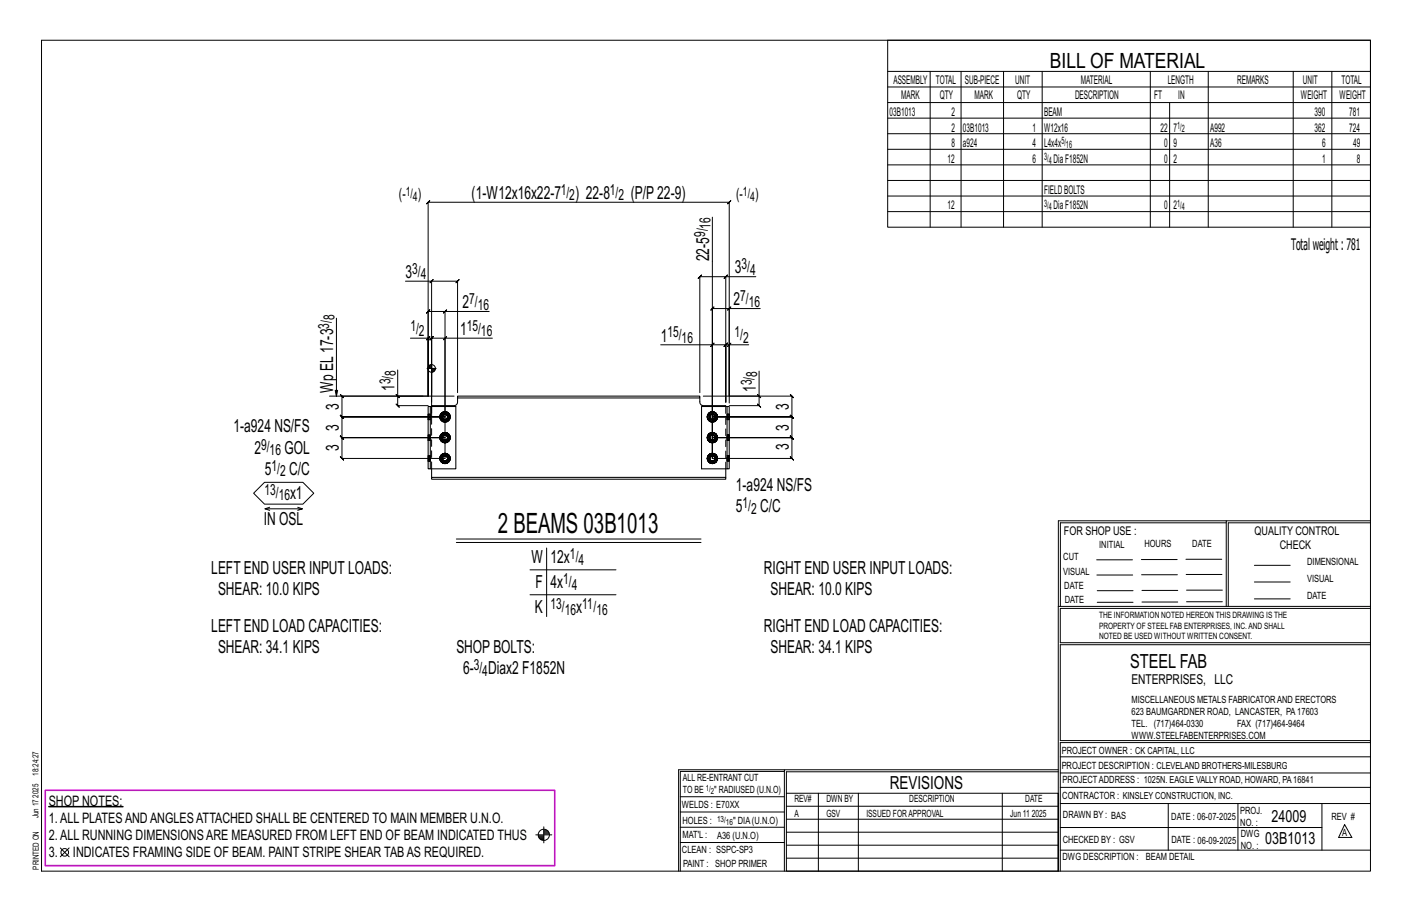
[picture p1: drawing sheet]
<svg xmlns="http://www.w3.org/2000/svg" width="432mm" height="279mm" viewBox="0 0 432 279" stroke-linecap="round" stroke-linejoin="round" font-family="sans-serif">
<path d="M14.9 246.5h22.7v.2h-22.7z" fill="#000" stroke="#000" stroke-width=".31"/>
<g fill="none" stroke="#000" stroke-width=".31">
<path d="M12.7 12.3h406.4v254h-406.4zM271.5 12.3h147.6v57.2h-147.6zM271.5 21.8h147.6M271.5 26.6h147.6M271.5 31.4h147.6M271.5 36.1h147.6M284.5 21.8v47.7M293.9 21.8v47.7M306.9 21.8v47.7M318.7 21.8v47.7M351.8 21.8v47.7M357.7 31.4v38.1"/>
<path d="M369.5 21.8v47.7M395.5 21.8v47.7M407.3 21.8v47.7M271.5 40.9h147.6M271.5 45.6h147.6M271.5 50.4h147.6M271.5 55.2h147.6M271.5 59.9h147.6M217.8 66.4v73.7v-45.8l-.5 .5 1-1-.5 .5h5.2M271.5 64.7h147.6M102.9 97.3v23.8l-.4-1.8h.8l-.4 1.8M124 86h8v36.9"/>
<path d="M132 86h7.9l-.5 .5 1-1-.5 .5v34M132.5 85.5l-1 1zM136.1 95.2l.5-.5-1 1zM136.1 95.2h-5.2l.5-.5-1 1 .5-.5v25.9v-17.7h-5.4M149.6 95.2h-13.5v44.9h-31.5l.5 .5-1-1 .5 .5v-6.3l.5 .5-1-1 .5 .5h31.5h-31.5l.5 .5-1-1 .5 .5v-6.4l.5 .5-1-1 .5 .5h31.5h-31.5l.5 .5-1-1 .5 .5v-6.3l.5 .5-1-1 .5 .5h24.7M221.9 84.6h-7.9l.5-.5-1 1 .5-.5v35.4M222.4 84.1l-1 1zM223.5 93.8l-1 1zM231.1 84.6h-9.2v38.3M232.5 94.3h-9.5v26.8h19.2l-.5-.5 1 1-.5-.5v6.3l-.5-.5 1 1-.5-.5h-24.4h24.4l-.5-.5 1 1-.5-.5v6.4l-.5-.5 1 1-.5-.5h-24.4h24.4l-.5-.5 1 1-.5-.5v6.3l-.5-.5 1 1-.5-.5h-24.4v-34.7h-15.8M121.6 113.1v8h17.3M130.6 112.6h2.8"/>
<path d="M130.9 103.4h1.1l-.5 .5 1-1-.5 .5v24M130.9 112.1v.5M131.1 111.8v.8M131.4 111.6v1M131.4 102.9l-1 1zM131.6 111.5v1.1M131.8 111.5v1.1M132 111.2v8.8M132.2 112.6v1.2M132.4 112.6v1.1M132.6 112.6v1M132.8 112.6v.8"/>
<path d="M133 112.6v.5M136.1 103.4l.5-.5-1 1zM136.1 103.4h-4.1l.5-.5-1 1 .5-.5v17.7M150.6 103.4h-14.5v24M217.3 105.9l1-1zM217.8 105.4h4.1l-.5 .5 1-1-.5 .5v17.5M222.5 105.9l1-1zM223 105.4h-1.1l.5-.5-1 1 .5-.5v17.5M229 105.4h-6v17.8M232.1 113.4v7.7h-17M100.8 121.1h30.1v-59.3l-.5 .5 1-1-.5 .5h92.1l-.5 .5 1-1-.5 .5v59.3M121.1 120.6l1 1z"/>
<path d="M121.6 121.1v2.9l-.5-.5 1 1-.5-.5h9.3M134.6 133.8h.5M134.6 127.4h.5M134.7 139.6l.4 .1v.4M134.7 133.2l.4 .2v.4M134.7 126.9l.4 .1v.4M135 134.9l.5 .3M135 128.5l.5 .3M135.1 133.8v.4l-.4 .2M135.1 127.4v.4l-.4 .2M135.1 139.7l.3-.3-.4-.3a1.52 1.52 0 0 0 0 2.1l.4-.3-.3-.4M135.1 133.4l.3-.3-.4-.4a1.52 1.52 0 0 0 0 2.2l.4-.4-.3-.3"/>
<path d="M135.1 127l.3-.3-.4-.3a1.52 1.52 0 0 0 0 2.1l.4-.3-.3-.4M135.4 134.5l.3 .2-.2 .5 .6 .1M135.4 128.2l.3 .2-.2 .4 .6 .2M135.5 138.7l-.5 .4M135.5 132.4l-.5 .3M135.5 126l-.5 .4M135.7 134.7l.4 .1v.5l.6-.1M135.7 128.4l.4 .1v.5l.6-.2M136.1 138.6l-.6 .1 .2 .5-.3 .2M136.1 139.1l.4 .1 .2-.5 .5 .4-.4 .3M136.1 132.3l-.6 .1 .2 .4-.3 .3M136.1 132.8h.4l.2-.4 .5 .3-.4 .4"/>
<path d="M136.1 125.9l-.6 .1 .2 .5-.3 .2M136.1 126.4l.4 .1 .2-.5 .5 .4-.4 .3M136.5 139.2l.3 .2 .3 .7h.5l-.1 .6M136.5 132.8l.3 .3 .3 .7h.5l-.1 .6M136.5 126.5l.3 .2 .3 .7h.5l-.1 .6M136.7 138.7l-.6-.1v.5l-.4 .1M136.7 132.4l-.6-.1v.5h-.4M136.7 126l-.6-.1v.5l-.4 .1M136.8 134.5l.4 .4-.5 .3-.2-.5-.4 .1M136.8 128.2l.4 .3-.5 .3-.2-.4-.4 .1M137 134.2l.5 .2-.3 .5M137 127.8l.5 .2-.3 .5"/>
<path d="M137.1 133.8l-.3 .7-.3 .2M137.1 127.4l-.3 .8-.3 .2M137.2 139.1l.3 .5-.5 .1M137.2 132.7l.3 .5-.5 .2M137.2 126.4l.3 .5-.5 .1M137.5 139.6l.1 .5M137.5 133.2l.1 .6M137.5 126.9l.1 .5M216.3 133.8h.5M216.3 127.4h.5M216.4 126.9l.5 .1-.1 .4M216.4 133.2l.5 .2-.1 .4"/>
<path d="M216.4 139.6l.5 .1-.1 .4M216.8 128.5l.5 .3M216.8 134.9l.5 .3M216.8 127.4l.1 .4-.5 .2M216.8 133.8l.1 .4-.5 .2M216.9 127l.2-.3-.3-.3a1.52 1.52 0 0 0 0 2.1l.3-.3-.2-.4M216.9 133.4l.2-.3-.3-.4a1.52 1.52 0 0 0 0 2.2l.3-.4-.2-.3M216.9 139.7l.2-.3-.3-.3a1.52 1.52 0 0 0 0 2.1l.3-.3-.2-.4M217.1 128.2l.3 .2-.1 .4 .5 .2M217.1 134.5l.3 .2-.1 .5 .5 .1M217.3 126l-.5 .4M217.3 132.4l-.5 .3"/>
<path d="M217.3 138.7l-.5 .4M217.4 128.4l.4 .1v.5l.6-.2M217.4 134.7l.4 .1v.5l.6-.1M217.8 125.9l-.5 .1 .1 .5-.3 .2M217.8 126.4l.4 .1 .2-.5 .5 .4-.3 .3M217.8 132.3l-.5 .1 .1 .4-.3 .3M217.8 132.8h.4l.2-.4 .5 .3-.3 .4M217.8 138.6l-.5 .1 .1 .5-.3 .2M217.8 139.1l.4 .1 .2-.5 .5 .4-.3 .3M218.2 126.5l.4 .2 .3 .7h.5l-.1 .6M218.2 132.8l.4 .3 .3 .7h.5l-.1 .6M218.2 139.2l.4 .2 .3 .7h.5l-.1 .6"/>
<path d="M218.4 126l-.6-.1v.5l-.4 .1M218.4 132.4l-.6-.1v.5h-.4M218.4 138.7l-.6-.1v.5l-.4 .1M218.6 128.2l.3 .3-.5 .3-.2-.4-.4 .1M218.6 134.5l.3 .4-.5 .3-.2-.5-.4 .1M218.8 127.8l.5 .2-.4 .5M218.8 134.2l.5 .2-.4 .5M218.9 127.4l-.3 .8-.4 .2M218.9 133.8l-.3 .7-.4 .2M218.9 126.4l.4 .5-.5 .1M218.9 132.7l.4 .5-.5 .2M218.9 139.1l.4 .5-.5 .1"/>
<path d="M219.3 126.9l.1 .5M219.3 133.2l.1 .6M219.3 139.6l.1 .5M231.6 120.6l1 1zM232.1 121.1v2.9l-.5-.5 1 1-.5-.5h-9.1M77.6 150.8l3.3-3.4h11.7l3.4 3.4-3.4 3.3h-11.7zM81 155.5h11.5l-1.5 .5M82.5 155.1l-1.5 .4 1.5 .5M91 155.1l1.5 .4M134.6 140.1h.5M135 141.2l.5 .3M135.1 140.1v.4l-.4 .2"/>
<path d="M135.4 140.9l.3 .2-.2 .4 .6 .2M135.7 141.1l.4 .1v.5l.6-.2M136.8 140.9l.4 .3-.5 .3-.2-.4-.4 .1M137 140.5l.5 .2-.3 .5M137.1 140.1l-.3 .8-.3 .2M216.3 140.1h.5M216.8 141.2l.5 .3M216.8 140.1l.1 .4-.5 .2M217.1 140.9l.3 .2-.1 .4 .5 .2M217.4 141.1l.4 .1v.5l.6-.2M218.6 140.9l.3 .3-.5 .3-.2-.4-.4 .1M218.8 140.5l.5 .2-.4 .5"/>
<path d="M218.9 140.1l-.3 .8-.4 .2M375 159.8h-50.7v25.6M375 159.2h-51.3l-.1 107.1M419.1 159.2h-44.1v26.2M419.1 159.8h-43.5v25.6M139.6 164.8h74.8M139.6 165.8h74.8M162.1 174.2h26.3M167.2 167.5v21M335.4 171.1h10.9M335.4 175.8h11M349 171h11"/>
<path d="M349.1 175.7h11M362.7 171h10.9M362.7 175.6h11M383.6 172.8h11M383.6 177.9h11M162.1 181.8h26.3M323.7 185.4h95.4M335.5 184.1h11M335.5 180.6h11M349.2 184h11M349.2 180.5h11M362.9 180.4h10.9"/>
<path d="M362.9 184h10.9M383.6 183.1h11M419.1 186h-94.9v10.5h94.9M419.1 197.1h-94.9v29.3h94.9v.6h-94.9v39.3M239.9 235.8h-31.9v30.5M239.9 235.3h-32.4v31M323.6 235.3h-83.7v31M323.6 235.9h-83.1v6.6M324.2 236.3h94.9M324.2 231.4h94.9M18.4 259.2l2.7 2.7M21.1 259.2l-2.7 2.7"/>
<path d="M163.8 255.2h5M164.6 255.5h1.7M164.7 255.8h1.6M164.8 256.1h1.5M165 256.4h1.3M165.4 256.6h.9M166.3 252.8v4.9M166.3 254.1h1.3M166.3 253.8h.9M166.3 254.6h1.6M166.3 254.3h1.5M166.3 254.9h1.7"/>
<path d="M208 252.9h31.9M208 257.5h31.9M208 243.6h31.9M208 248.2h31.9M240.5 242.5h83.1v23.8h-83.1zM240.5 258.4h83.1M240.5 254.4h83.1M240.5 250.4h83.1M240.5 246.5h83.1M250.3 242.5v23.8M262.5 242.5v23.8M306.5 242.5v23.8"/>
<path d="M324.2 253h80.1M324.2 245.6h94.9M324.2 259.9h94.9M324.2 240.7h94.9M357.3 245.6v14.3M378.6 245.6v14.3M404.3 245.6v14.3M411.2 252.1l2.2 3.9h-4zM240.5 262.3h83.1"/>
<circle cx="132" cy="112.6" r="1.16"/>
<circle cx="166.3" cy="255.2" r="1.71"/>
<circle cx="19.8" cy="260.6" r="1.17"/>
</g>
<path d="M13.8 241.6h155.8v23h-155.8z" fill="none" stroke="#f0f" stroke-width=".5"/>
<path d="M130.9 124.3h.7v19h-.7zM131.6 124.3h7.8v19h-7.8M139.9 121.1h74.1v.6h-74.1zM139.9 121.7v1.2a1.06 1.06 0 0 1-1 1.1h-6.9v.3M214 121.7v1.2a1.06 1.06 0 0 0 1.1 1.1h6.8v.3M222.3 124.3h.7v19h-.7zM222.3 124.3h-7.8v19h7.8M132 145.9h89.9v.6h-89.9zM132 143.3v2.6M221.9 143.3v2.6" fill="none" stroke="#000" stroke-width=".32"/>
<g fill="none" stroke="#000" stroke-width=".31" stroke-dasharray="2 1.4">
<path d="M130.9 139.8v-.3h.7v.3M130.9 139.5v-.2h.7v.2M130.9 139.3h.7M130.9 134.6l.7 .1zM130.9 134.6v-.2M130.9 134.1v.3h.7v.2M130.9 133.8v-.3h.7v.3M130.9 133.5v-.3h.7v.3M130.9 133.2v-.2h.7v.2M130.9 133h.7M130.9 128.2l.7 .1zM130.9 128.2v-.2"/>
<path d="M130.9 127.8v.2h.7v.2M130.9 127.4v-.3h.7v.3M130.9 127.1v-.3h.7v.3M130.9 126.8v-.2h.7v.2M130.9 126.6h.7M131.6 134.1v-.3h-.7v.3h.7v.3M131.6 127.8v-.4h-.7v.4h.7v.2M132 124.3v19M134.5 133.8l.1 .6zM134.5 127.4l.1 .7zM134.6 133.8l.1 .6zM134.6 133.8l.7-1.3-.7 1.3 .7 1.3-.7-1.3h.5"/>
<path d="M134.6 127.4l.1 .6zM134.6 127.4l.7-1.3-.7 1.3 .7 1.4-.7-1.4h.5M134.6 139.5l-.1 .6zM134.6 133.2l-.1 .6zM134.6 134.4l.4 .5zM134.6 126.8l-.1 .6zM134.6 128.1l.4 .5zM134.7 139.6l.4 .1v.4M134.7 134.4l.4-.2v-.4M134.7 133.2l.4 .2v.4M134.7 128l.4-.2v-.4M134.7 126.9l.4 .1v.4"/>
<path d="M135 139l-.4 .5zM135 139l.5-.3zM135 132.7l-.4 .5zM135 134.9l.5 .4zM135 132.7l.5-.4zM135 126.3l-.4 .5zM135 128.6l.5 .3zM135 126.3l.5-.3zM135 139.1l.5-.4zM135 139.1l.5-.4M135 134.9l.5 .3zM135 134.9l.5 .3"/>
<path d="M135 132.7l.5-.3zM135 132.7l.5-.3M135 128.5l.5 .3zM135 128.5l.5 .3M135 126.4l.5-.4zM135 126.4l.5-.4M135.1 139.7l.6-.5M135.1 134.2l.6 .5M135.1 133.4l.6-.6M135.1 127.8l.6 .6M135.1 127l.6-.5M135.3 133.8l.1 .4z"/>
<path d="M135.3 127.4l.1 .4zM135.3 138.8h1.5zM135.3 135.1h1.5zM135.3 132.5h1.5zM135.3 128.8h1.5zM135.3 126.1h1.5zM135.4 139.4l-.4-.3-.4 1 .1-.5v1.1l.3 .5-.3-.5 .3 .5 .4-.3M135.4 133.1l-.4-.4-.4 1.1 .1-.6v1.2l.3 .5-.3-.5 .3 .5 .4-.4M135.4 126.7l-.4-.3-.4 1 .1-.5v1.1l.3 .5-.3-.5 .3 .5 .4-.3M135.4 139.7l-.1 .4zM135.4 133.4l-.1 .4zM135.4 134.2l.3 .3z"/>
<path d="M135.4 133.4l.3-.3zM135.4 127l-.1 .4zM135.4 127.8l.3 .3zM135.4 127l.3-.3zM135.5 138.7l.6-.1zM135.5 135.3l.6 .1zM135.5 132.3l.6-.1zM135.5 128.9l.6 .1zM135.5 126l.6-.1zM135.7 139.4l-.3 .3zM135.7 139.4l.4-.1zM135.7 134.7l.4 .1v.5l-.6-.1 .6 .1-.6-.1z"/>
<path d="M135.7 134.5l.4 .1zM135.7 133.1l.4-.1zM135.7 128.4l.4 .1v.5l-.6-.2 .6 .2-.6-.2zM135.7 128.1l.4 .1zM135.7 126.7l.4-.1zM136.1 138.6l-.6 .1 .6-.1-.6 .1 .2 .5 .4-.1M136.1 139.3l.4 .1zM136.1 138.6l.6 .1-.6-.1 .6 .1-.2 .5-.4-.1zM136.1 138.6l.6 .1zM136.1 132.3l-.6 .1 .6-.1-.6 .1 .2 .4h.4M136.1 135.4l.6-.1zM136.1 135.3l.6-.1z"/>
<path d="M136.1 135.3l.6-.1M136.1 134.8l.4-.1 .2 .5M136.1 134.6l.4-.1zM136.1 133l.4 .1zM136.1 132.3l.6 .1-.6-.1 .6 .1-.2 .4h-.4zM136.1 132.2l.6 .1zM136.1 125.9l-.6 .1 .6-.1-.6 .1 .2 .5 .4-.1M136.1 129l.6-.1zM136.1 129l.6-.2zM136.1 129l.6-.2M136.1 128.5l.4-.1 .2 .4M136.1 128.2l.4-.1z"/>
<path d="M136.1 126.6l.4 .1zM136.1 125.9l.6 .1-.6-.1 .6 .1-.2 .5-.4-.1zM136.1 125.9l.6 .1zM136.5 139.4l.3 .3zM136.5 139.2l.3 .2M136.5 134.7l.3-.2M136.5 134.5l.3-.3zM136.5 133.1l.3 .3zM136.5 132.8l.3 .3M136.5 128.4l.3-.2M136.5 128.1l.3-.3zM136.5 126.7l.3 .3z"/>
<path d="M136.5 126.5l.3 .2M136.7 138.7l.5 .4zM136.7 138.7l.5 .4M136.7 135.2l.5-.3zM136.7 135.2l.5-.3M136.7 132.4l.5 .3zM136.7 132.4l.5 .3M136.7 128.8l.5-.3zM136.7 128.8l.5-.3M136.7 126l.5 .4zM136.7 126l.5 .4M136.7 138.7l.5 .3z"/>
<path d="M136.7 135.3l.5-.4zM136.7 132.3l.5 .4zM136.7 128.9l.5-.3zM136.7 126l.5 .3zM136.8 139.7l.1 .4zM136.8 133.4l.1 .4zM136.8 127l.1 .4zM136.8 138.8l.8 1.3zM136.8 132.5l.8 1.3zM136.8 126.1l.8 1.3zM136.9 133.8l-.1 .4zM136.9 127.4l-.1 .4z"/>
<path d="M137 139.7l.5-.1-.3-.5M137 134.2l.5 .2-.3 .5M137 133.4l.5-.2-.3-.5M137 127.8l.5 .2-.3 .5M137 127l.5-.1-.3-.5M137.2 139.1l-.4 .3 .3 .7h.5l-.1 .6M137.2 134.9l-.4-.4 .3-.7M137.2 132.7l-.4 .4 .3 .7h.5l-.1 .6M137.2 128.5l-.4-.3 .3-.8M137.2 126.4l-.4 .3 .3 .7h.5l-.1 .6M137.2 139l.4 .5zM137.2 132.7l.4 .5z"/>
<path d="M137.2 126.3l.4 .5zM137.5 139.6l.1 .5zM137.5 139.6l.1 .5M137.5 133.2l.1 .6zM137.5 133.2l.1 .6M137.5 126.9l.1 .5zM137.5 126.9l.1 .5M137.6 139.5l.1 .6zM137.6 134.4l-.4 .5zM137.6 133.2l.1 .6zM137.6 128.1l-.4 .5zM137.6 126.8l.1 .6z"/>
<path d="M137.6 133.8l-.8 1.3zM137.6 127.4l-.8 1.4zM137.7 133.8l-.1 .6zM137.7 127.4l-.1 .7zM216.3 127.4l.1 .7zM216.3 133.8l.1 .6zM216.3 127.4l.1 .6zM216.3 127.4l.8-1.3-.8 1.3 .8 1.4-.8-1.4h.5M216.3 133.8l.8-1.3-.8 1.3 .8 1.3-.8-1.3h.5M216.4 126.8l-.1 .6zM216.4 128.1l.3 .5zM216.4 133.2l-.1 .6z"/>
<path d="M216.4 134.4l.3 .5zM216.4 139.5l-.1 .6zM216.4 128l.5-.2-.1-.4M216.4 126.9l.5 .1-.1 .4M216.4 134.4l.5-.2-.1-.4M216.4 133.2l.5 .2-.1 .4M216.4 139.6l.5 .1-.1 .4M216.7 126.3l-.3 .5zM216.7 128.6l.5 .3zM216.7 126.3l.5-.3zM216.7 132.7l-.3 .5zM216.7 134.9l.5 .4z"/>
<path d="M216.7 132.7l.5-.4zM216.7 139l-.3 .5zM216.7 139l.5-.3zM216.8 128.5l.5 .3zM216.8 128.5l.5 .3M216.8 126.4l.5-.4zM216.8 126.4l.5-.4M216.8 134.9l.5 .3zM216.8 134.9l.5 .3M216.8 132.7l.5-.3zM216.8 132.7l.5-.3M216.8 139.1l.5-.4z"/>
<path d="M216.8 139.1l.5-.4M216.9 127.8l.5 .6M216.9 127l.5-.5M216.9 134.2l.5 .5M216.9 133.4l.5-.6M216.9 139.7l.5-.5M217.1 127.4l.1 .4zM217.1 133.8l.1 .4zM217.1 128.8h1.5zM217.1 126.1h1.5zM217.1 135.1h1.5zM217.1 132.5h1.5z"/>
<path d="M217.1 138.8h1.5zM217.1 126.7l-.3-.3-.5 1 .1-.5v1.1l.4 .5-.4-.5 .4 .5 .3-.3M217.1 133.1l-.3-.4-.5 1.1 .1-.6v1.2l.4 .5-.4-.5 .4 .5 .3-.4M217.1 139.4l-.3-.3-.5 1 .1-.5v1.1l.4 .5-.4-.5 .4 .5 .3-.3M217.2 127l-.1 .4zM217.2 127.8l.2 .3zM217.2 127l.2-.3zM217.2 133.4l-.1 .4zM217.2 134.2l.2 .3zM217.2 133.4l.2-.3zM217.2 139.7l-.1 .4zM217.2 128.9l.6 .1z"/>
<path d="M217.2 126l.6-.1zM217.2 135.3l.6 .1zM217.2 132.3l.6-.1zM217.2 138.7l.6-.1zM217.4 128.4l.4 .1v.5l-.5-.2 .5 .2-.5-.2zM217.4 128.1l.4 .1zM217.4 126.7l.4-.1zM217.4 134.7l.4 .1v.5l-.5-.1 .5 .1-.5-.1zM217.4 134.5l.4 .1zM217.4 133.1l.4-.1zM217.4 139.4l-.2 .3zM217.4 139.4l.4-.1z"/>
<path d="M217.8 125.9l-.5 .1 .5-.1-.5 .1 .1 .5 .4-.1M217.8 129l.7-.1zM217.8 129l.6-.2zM217.8 129l.6-.2M217.8 128.5l.4-.1 .2 .4M217.8 128.2l.4-.1zM217.8 126.6l.4 .1zM217.8 125.9l.6 .1-.6-.1 .6 .1-.2 .5-.4-.1zM217.8 125.9l.7 .1zM217.8 132.3l-.5 .1 .5-.1-.5 .1 .1 .4h.4M217.8 135.4l.7-.1zM217.8 135.3l.6-.1z"/>
<path d="M217.8 135.3l.6-.1M217.8 134.8l.4-.1 .2 .5M217.8 134.6l.4-.1zM217.8 133l.4 .1zM217.8 132.3l.6 .1-.6-.1 .6 .1-.2 .4h-.4zM217.8 132.2l.7 .1zM217.8 138.6l-.5 .1 .5-.1-.5 .1 .1 .5 .4-.1M217.8 139.3l.4 .1zM217.8 138.6l.6 .1-.6-.1 .6 .1-.2 .5-.4-.1zM217.8 138.6l.7 .1zM218.2 128.4l.4-.2M218.2 128.1l.3-.3z"/>
<path d="M218.2 126.7l.3 .3zM218.2 126.5l.4 .2M218.2 134.7l.4-.2M218.2 134.5l.3-.3zM218.2 133.1l.3 .3zM218.2 132.8l.4 .3M218.2 139.4l.3 .3zM218.2 139.2l.4 .2M218.4 128.8l.5-.3zM218.4 128.8l.5-.3M218.4 126l.5 .4zM218.4 126l.5 .4"/>
<path d="M218.4 135.2l.5-.3zM218.4 135.2l.5-.3M218.4 132.4l.5 .3zM218.4 132.4l.5 .3M218.4 138.7l.5 .4zM218.4 138.7l.5 .4M218.5 128.9l.5-.3zM218.5 126l.5 .3zM218.5 135.3l.5-.4zM218.5 132.3l.5 .4zM218.5 138.7l.5 .3zM218.5 127l.1 .4z"/>
<path d="M218.5 133.4l.1 .4zM218.5 139.7l.1 .4zM218.6 126.1l.8 1.3zM218.6 132.5l.8 1.3zM218.6 138.8l.8 1.3zM218.6 127.4l-.1 .4zM218.6 133.8l-.1 .4zM218.8 127.8l.5 .2-.4 .5M218.8 127l.5-.1-.4-.5M218.8 134.2l.5 .2-.4 .5M218.8 133.4l.5-.2-.4-.5M218.8 139.7l.5-.1-.4-.5"/>
<path d="M218.9 128.5l-.3-.3 .3-.8M218.9 126.4l-.3 .3 .3 .7h.5l-.1 .6M218.9 134.9l-.3-.4 .3-.7M218.9 132.7l-.3 .4 .3 .7h.5l-.1 .6M218.9 139.1l-.3 .3 .3 .7h.5l-.1 .6M219 126.3l.3 .5zM219 132.7l.3 .5zM219 139l.3 .5zM219.3 126.9l.1 .5zM219.3 126.9l.1 .5M219.3 133.2l.1 .6zM219.3 133.2l.1 .6"/>
<path d="M219.3 139.6l.1 .5zM219.3 139.6l.1 .5M219.3 128.1l-.3 .5zM219.3 126.8l.1 .6zM219.3 134.4l-.3 .5zM219.3 139.5l.1 .6zM219.4 127.4l-.8 1.4zM219.4 133.8l-.8 1.3zM219.4 127.4l-.1 .7zM219.4 133.8l-.1 .6zM222.3 126.6h.7zM222.3 127.1v.3h.7v-.3h-.7v-.3"/>
<path d="M222.3 132.9l.7 .1zM222.3 133.5v.3h.7v-.3h-.7v-.3M222.3 139.3h.7zM222.3 139.8v.3h.7v-.3h-.7v-.3M223 126.6v.2M223 127.1v-.3h-.7v-.2M223 127.4v.4h-.7v-.4M223 127.8v.2h-.7v-.2M223 128v.2h-.7v-.2M223 128.2h-.7M223 133v.2M223 133.5v-.3h-.7v-.2"/>
<path d="M223 133.8v.3h-.7v-.3M223 134.1v.3h-.7v-.3M223 134.4v.2h-.7v-.2M223 134.6h-.7M223 139.3v.2M223 139.8v-.3h-.7v-.2M130.9 140.9l.7 .1zM130.9 140.9v-.2M130.9 140.5v.2h.7v.2M130.9 140.1v-.3h.7v.3M131.6 140.5v-.4h-.7v.4h.7v.2M134.5 140.1l.1 .7z"/>
<path d="M134.6 140.1l.1 .6zM134.6 140.1l.7-1.3-.7 1.3 .7 1.4-.7-1.4h.5M134.6 140.8l.4 .5zM134.7 140.7l.4-.2v-.4M135 141.3l.5 .3zM135 141.2l.5 .3zM135 141.2l.5 .3M135.1 140.5l.6 .6M135.3 140.1l.1 .4zM135.3 141.5h1.5zM135.4 140.5l.3 .3zM135.5 141.6l.6 .1z"/>
<path d="M135.7 141.1l.4 .1v.5l-.6-.2 .6 .2-.6-.2zM135.7 140.8l.4 .1zM136.1 141.7l.6-.1zM136.1 141.7l.6-.2zM136.1 141.7l.6-.2M136.1 141.2l.4-.1 .2 .4M136.1 140.9l.4-.1zM136.5 141.1l.3-.2M136.5 140.8l.3-.3zM136.7 141.5l.5-.3zM136.7 141.5l.5-.3M136.7 141.6l.5-.3z"/>
<path d="M136.9 140.1l-.1 .4zM137 140.5l.5 .2-.3 .5M137.2 141.2l-.4-.3 .3-.8M137.6 140.8l-.4 .5zM137.6 140.1l-.8 1.4zM137.7 140.1l-.1 .7zM216.3 140.1l.1 .7zM216.3 140.1l.1 .6zM216.3 140.1l.8-1.3-.8 1.3 .8 1.4-.8-1.4h.5M216.4 140.8l.3 .5zM216.4 140.7l.5-.2-.1-.4M216.7 141.3l.5 .3z"/>
<path d="M216.8 141.2l.5 .3zM216.8 141.2l.5 .3M216.9 140.5l.5 .6M217.1 140.1l.1 .4zM217.1 141.5h1.5zM217.2 140.5l.2 .3zM217.2 141.6l.6 .1zM217.4 141.1l.4 .1v.5l-.5-.2 .5 .2-.5-.2zM217.4 140.8l.4 .1zM217.8 141.7l.7-.1zM217.8 141.7l.6-.2zM217.8 141.7l.6-.2"/>
<path d="M217.8 141.2l.4-.1 .2 .4M217.8 140.9l.4-.1zM218.2 141.1l.4-.2M218.2 140.8l.3-.3zM218.4 141.5l.5-.3zM218.4 141.5l.5-.3M218.5 141.6l.5-.3zM218.6 140.1l-.1 .4zM218.8 140.5l.5 .2-.4 .5M218.9 141.2l-.3-.3 .3-.8M219.3 140.8l-.3 .5zM219.4 140.1l-.8 1.4z"/>
<path d="M219.4 140.1l-.1 .7zM221.9 143.3v-19M223 140.1v.4h-.7v-.4M223 140.5v.2h-.7v-.2M223 140.7v.2h-.7v-.2M223 140.9h-.7"/>
</g>
<text font-size="8.6" x="152.3" y="162.8">2 BEAMS 03B1013</text>
<text font-size="6.4" x="321.1" y="20.7">BILL OF MATERIAL</text>
<text font-size="5.9" x="345.6" y="204.1">STEEL FAB</text>
<g font-size="5.5">
<text x="144.2" y="60.8">(1-W12x16x22-7</text>
<text x="175.8" y="60.8">) 22-8</text>
<text x="192.9" y="60.8">(P/P22-9)</text>
<text x="216.9" y="79.9" transform="rotate(-90 216.9 79.9)">22-5</text>
<text x="224.7" y="83.6">3</text>
<text x="124" y="85">3</text>
<text x="141.4" y="94.2">2</text>
<text x="224.3" y="93.3">2</text>
<text x="140.7" y="102.4">1</text>
<text x="202" y="104.4">1</text>
<text x="120.6" y="119.5" transform="rotate(-90 120.6 119.5)">1</text>
<text x="231.1" y="119.9" transform="rotate(-90 231.1 119.9)">1</text>
<text x="101.9" y="120" transform="rotate(-90 101.9 120)">Wp EL17-3</text>
<text x="103.6" y="125.3" transform="rotate(-90 103.6 125.3)">3</text>
<text x="241.2" y="125.3" transform="rotate(-90 241.2 125.3)">3</text>
<text x="103.6" y="131.6" transform="rotate(-90 103.6 131.6)">3</text>
<text x="241.2" y="131.6" transform="rotate(-90 241.2 131.6)">3</text>
<text x="71.4" y="132.2">1-a924 NS/FS</text>
<text x="103.6" y="138" transform="rotate(-90 103.6 138)">3</text>
<text x="241.2" y="137.6" transform="rotate(-90 241.2 137.6)">3</text>
<text x="77.8" y="138.7">2</text>
<text x="87" y="138.7">GOL</text>
<text x="81" y="145.2">5</text>
<text x="88.4" y="145.2">C/C</text>
<text x="88.7" y="152.6">x1</text>
<text x="225" y="150.1">1-a924 NS/FS</text>
<text x="80.7" y="160.6">IN OSL</text>
<text x="225" y="156.6">5</text>
<text x="232.5" y="156.6">C/C</text>
<text x="162.5" y="172.2">W</text>
<text x="168.4" y="172.2">12x</text>
<text x="64.6" y="175.5">LEFT END USER INPUT LOADS:</text>
<text x="163.7" y="179.9">F</text>
<text x="168.4" y="179.9">4x</text>
<text x="233.6" y="175.5">RIGHT END USER INPUT LOADS:</text>
<text x="66.7" y="182">SHEAR: 10.0 KIPS</text>
<text x="235.6" y="182">SHEAR: 10.0 KIPS</text>
<text x="163.5" y="187.5">K</text>
<text x="176.2" y="187.5">x</text>
<text x="64.6" y="193.1">LEFT END LOAD CAPACITIES:</text>
<text x="233.6" y="193.1">RIGHT END LOAD CAPACITIES:</text>
<text x="66.7" y="199.6">SHEAR: 34.1 KIPS</text>
<text x="139.6" y="199.6">SHOPBOLTS:</text>
<text x="235.6" y="199.6">SHEAR: 34.1 KIPS</text>
<text x="141.6" y="206.1">6-</text>
<text x="149.2" y="206.1">Diax2 F1852N</text>
<text x="272.2" y="241.1">REVISIONS</text>
</g>
<g font-size="5.1">
<text x="388.9" y="251.3">24009</text>
<text x="386.9" y="258.1">03B1013</text>
</g>
<text font-size="4.9" x="394.8" y="76.4">Totalweight : 781</text>
<g font-size="4.7">
<text x="171.5" y="59.6">1/</text>
<text x="186.5" y="59.6">1/</text>
<text x="122" y="61">(-</text>
<text x="127.8" y="61">)</text>
<text x="174.1" y="61.2">2</text>
<text x="189.1" y="61.2">2</text>
<text x="225.1" y="61">(-</text>
<text x="230.9" y="61">)</text>
<text x="217.3" y="69.9" transform="rotate(-90 217.3 69.9)">16</text>
<text x="215.6" y="72.5" transform="rotate(-90 215.6 72.5)">9/</text>
<text x="126" y="83.7">3/</text>
<text x="226.8" y="82.3">3/</text>
<text x="128.7" y="85.4">4</text>
<text x="229.4" y="84">4</text>
<text x="143.5" y="93">7/</text>
<text x="146.1" y="94.6">16</text>
<text x="226.4" y="92.1">7/</text>
<text x="229" y="93.7">16</text>
<text x="100.6" y="100.6" transform="rotate(-90 100.6 100.6)">3/</text>
<text x="102.3" y="98" transform="rotate(-90 102.3 98)">8</text>
<text x="125.5" y="101.1">1/</text>
<text x="142.7" y="101.1">15/</text>
<text x="128.1" y="102.8">2</text>
<text x="147.1" y="102.8">16</text>
<text x="204.1" y="103.2">15/</text>
<text x="208.5" y="104.8">16</text>
<text x="224.6" y="103.2">1/</text>
<text x="227.2" y="104.8">2</text>
<text x="119.4" y="117.5" transform="rotate(-90 119.4 117.5)">3/</text>
<text x="121" y="114.8" transform="rotate(-90 121 114.8)">8</text>
<text x="229.9" y="117.8" transform="rotate(-90 229.9 117.8)">3/</text>
<text x="231.6" y="115.2" transform="rotate(-90 231.6 115.2)">8</text>
<text x="79.8" y="137.5">9/</text>
<text x="82.5" y="139.1">16</text>
<text x="83" y="144">1/</text>
<text x="85.6" y="145.6">2</text>
<text x="80.9" y="151.3">13/</text>
<text x="85.2" y="153">16</text>
<text x="227.1" y="155.3">1/</text>
<text x="229.7" y="157">2</text>
<text x="174.3" y="171">1/</text>
<text x="176.9" y="172.7">4</text>
<text x="172.2" y="178.6">1/</text>
<text x="174.9" y="180.3">4</text>
<text x="168.4" y="186.2">13/</text>
<text x="172.7" y="187.9">16</text>
<text x="178" y="186.2">11/</text>
<text x="182.4" y="187.9">16</text>
<text x="144.9" y="204.9">3/</text>
<text x="147.5" y="206.5">4</text>
</g>
<g font-size="4.4">
<text x="14.9" y="251.5">1.ALL PLATESANDANGLESATTACHED SHALL BE CENTERED TO MAIN MEMBER U.N.O.</text>
<text x="14.9" y="246.3">SHOP NOTES:</text>
<text x="14.9" y="256.7">2.ALL RUNNING DIMENSIONSARE MEASURED FROM LEFT END OF BEAM INDICATED THUS</text>
<text x="14.9" y="262">3.</text>
<text x="22.3" y="262">INDICATES FRAMING SIDE OF BEAM. PAINT STRIPE SHEAR TABAS REQUIRED.</text>
</g>
<text font-size="4.2" x="346" y="209.1">ENTERPRISES, LLC</text>
<g font-size="4">
<text x="124.1" y="59.9">1/</text>
<text x="227.2" y="59.9">1/</text>
<text x="126.3" y="61.3">4</text>
<text x="229.4" y="61.3">4</text>
</g>
<g font-size="3.7">
<text x="273.2" y="25.6">ASSEMBLY</text>
<text x="286.2" y="25.6">TOTAL</text>
<text x="295.1" y="25.6">SUB-PIECE</text>
<text x="310.4" y="25.6">UNIT</text>
<text x="330.5" y="25.6">MATERIAL</text>
<text x="357.1" y="25.6">LENGTH</text>
<text x="378.3" y="25.6">REMARKS</text>
<text x="398.4" y="25.6">UNIT</text>
<text x="410.2" y="25.6">TOTAL</text>
<text x="272.1" y="35.5">03B1013</text>
<text x="275.6" y="30.4">MARK</text>
<text x="287.4" y="30.4">QTY</text>
<text x="290.9" y="35.5">2</text>
<text x="298" y="30.4">MARK</text>
<text x="311" y="30.4">QTY</text>
<text x="319.3" y="35.5">BEAM</text>
<text x="328.7" y="30.4">DESCRIPTION</text>
<text x="353" y="30.4">FT</text>
<text x="360.3" y="30.4">IN</text>
<text x="397.8" y="30.4">WEIGHT</text>
<text x="402" y="35.5">390</text>
<text x="409.6" y="30.4">WEIGHT</text>
<text x="412.6" y="35.5">781</text>
<text x="290.9" y="40.2">2</text>
<text x="294.5" y="40.2">03B1013</text>
<text x="315.8" y="40.2">1</text>
<text x="319.3" y="40.2">W12x16</text>
<text x="354.9" y="40.2">22</text>
<text x="358.9" y="40.2">7</text>
<text x="370.1" y="40.2">A992</text>
<text x="402" y="40.2">362</text>
<text x="412.6" y="40.2">724</text>
<text x="290.9" y="45">8</text>
<text x="294.5" y="45">a924</text>
<text x="315.8" y="45">4</text>
<text x="319.3" y="45">L4x4x</text>
<text x="356" y="45">0</text>
<text x="358.9" y="45">9</text>
<text x="370.1" y="45">A36</text>
<text x="404.3" y="45">6</text>
<text x="413.8" y="45">49</text>
<text x="289.8" y="49.7">12</text>
<text x="315.8" y="49.7">6</text>
<text x="322.2" y="49.7">DiaF1852N</text>
<text x="356" y="49.7">0</text>
<text x="358.9" y="49.7">2</text>
<text x="404.3" y="49.7">1</text>
<text x="415" y="49.7">8</text>
<text x="319.3" y="59.3">FIELDBOLTS</text>
<text x="289.8" y="64">12</text>
<text x="322.2" y="64">DiaF1852N</text>
<text x="356" y="64">0</text>
<text x="358.9" y="64">2</text>
<text x="325.3" y="163.4">FOR SHOP USE :</text>
<text x="383.7" y="163.4">QUALITY CONTROL</text>
<text x="391.4" y="167.8">CHECK</text>
</g>
<g font-size="3.1">
<text x="360" y="39.4">1/</text>
<text x="361.4" y="40.5">2</text>
<text x="324.6" y="44.1">5/</text>
<text x="326" y="45.3">16</text>
<text x="319.3" y="48.9">3/</text>
<text x="320.7" y="50">4</text>
<text x="319.3" y="63.2">3/</text>
<text x="320.7" y="64.3">4</text>
<text x="360" y="63.2">1/</text>
<text x="361.4" y="64.3">4</text>
<text x="336.2" y="167.4">INITIAL</text>
<text x="350" y="167.1">HOURS</text>
<text x="364.6" y="167.2">DATE</text>
<text x="325.2" y="171.3">CUT</text>
<text x="399.8" y="172.8">DIMENSIONAL</text>
<text x="325.1" y="175.8">VISUAL</text>
<text x="399.8" y="177.9">VISUAL</text>
<text x="325.5" y="180">DATE</text>
<text x="325.7" y="184.4">DATE</text>
<text x="399.8" y="183.1">DATE</text>
<text x="346" y="215">MISCELLANEOUS METALS FABRICATORAND ERECTORS</text>
<text x="346" y="218.6">623 BAUMGARDNER ROAD, LANCASTER, PA17603</text>
<text x="346" y="225.8">WWW.STEELFABENTERPRISES.COM</text>
<text x="346" y="222.2">TEL. (717)464-0330</text>
<text x="378.3" y="222.2">FAX (717)464-9464</text>
<text x="324.7" y="230.5">PROJECT OWNER : CK CAPITAL, LLC</text>
<text x="208.8" y="238.8">ALL RE-ENTRANT CUT</text>
<text x="324.7" y="235.1">PROJECT DESCRIPTION : CLEVELAND BROTHERS-MILESBURG</text>
<text x="324.9" y="239.5">PROJECTADDRESS : 1025N. EAGLE VALLY ROAD, HOWARD, PA16841</text>
<text x="208.8" y="242.5">TO BE</text>
<text x="218.4" y="242.5">&quot; RADIUSED (U.N.O)</text>
<text x="242.9" y="245.3">REV#</text>
<text x="252.7" y="245.3">DWN BY</text>
<text x="278.1" y="245.3">DESCRIPTION</text>
<text x="313.5" y="245.3">DATE</text>
<text x="324.9" y="244.2">CONTRACTOR : KINSLEY CONSTRUCTION, INC.</text>
<text x="208.5" y="247">WELDS : E70XX</text>
<text x="208.7" y="251.7">HOLES :</text>
<text x="224.2" y="251.8">&quot; DIA(U.N.O)</text>
<text x="242.9" y="249.9">A</text>
<text x="252.7" y="249.9">GSV</text>
<text x="264.9" y="249.9">ISSUED FORAPPROVAL</text>
<text x="309" y="249.9">Jun 11</text>
<text x="315.5" y="249.9">2025</text>
<text x="325.1" y="250">DRAWN BY : BAS</text>
<text x="358.2" y="250.5">DATE : 06-07-2025</text>
<text x="379.3" y="248.9">PROJ.</text>
<text x="407.2" y="250.5">REV #</text>
<text x="208.7" y="256.3">MAT'L :</text>
<text x="219.3" y="256.4">A36 (U.N.O)</text>
<text x="325" y="257.6">CHECKED BY : GSV</text>
<text x="358.3" y="257.7">DATE : 06-09-2025</text>
<text x="379.3" y="252.5">NO. :</text>
<text x="379.5" y="255.9">DWG</text>
<text x="410.5" y="255.5">A</text>
<text x="208.6" y="260.7">CLEAN : SSPC-SP3</text>
<text x="324.9" y="262.9">DWG DESCRIPTION :</text>
<text x="350.4" y="263">BEAM DETAIL</text>
<text x="379.5" y="259.5">NO. :</text>
<text x="208.9" y="265">PAINT : SHOP PRIMER</text>
</g>
<g font-size="2.7">
<text x="336.1" y="189">THE INFORMATION NOTED HEREON THIS DRAWING IS THE</text>
<text x="336.1" y="195.4">NOTED BE USED WITHOUT WRITTEN CONSENT.</text>
<text x="336.1" y="192.2">PROPERTY OF STEEL FAB ENTERPRISES, INC.AND SHALL</text>
</g>
<g font-size="2.6">
<text x="215.9" y="241.8">1/</text>
<text x="217.4" y="242.7">2</text>
<text x="219.3" y="251.1">13/</text>
<text x="222" y="252.1">16</text>
</g>
<g font-size="2.5">
<text x="11.7" y="237.1" transform="rotate(-90 11.7 237.1)">18:24:27</text>
<text x="11.8" y="243.8" transform="rotate(-90 11.8 243.8)">2025</text>
<text x="11.8" y="250.1" transform="rotate(-90 11.8 250.1)">Jun 17</text>
<text x="11.9" y="265.8" transform="rotate(-90 11.9 265.8)">PRINTED ON</text>
</g>
</svg>
